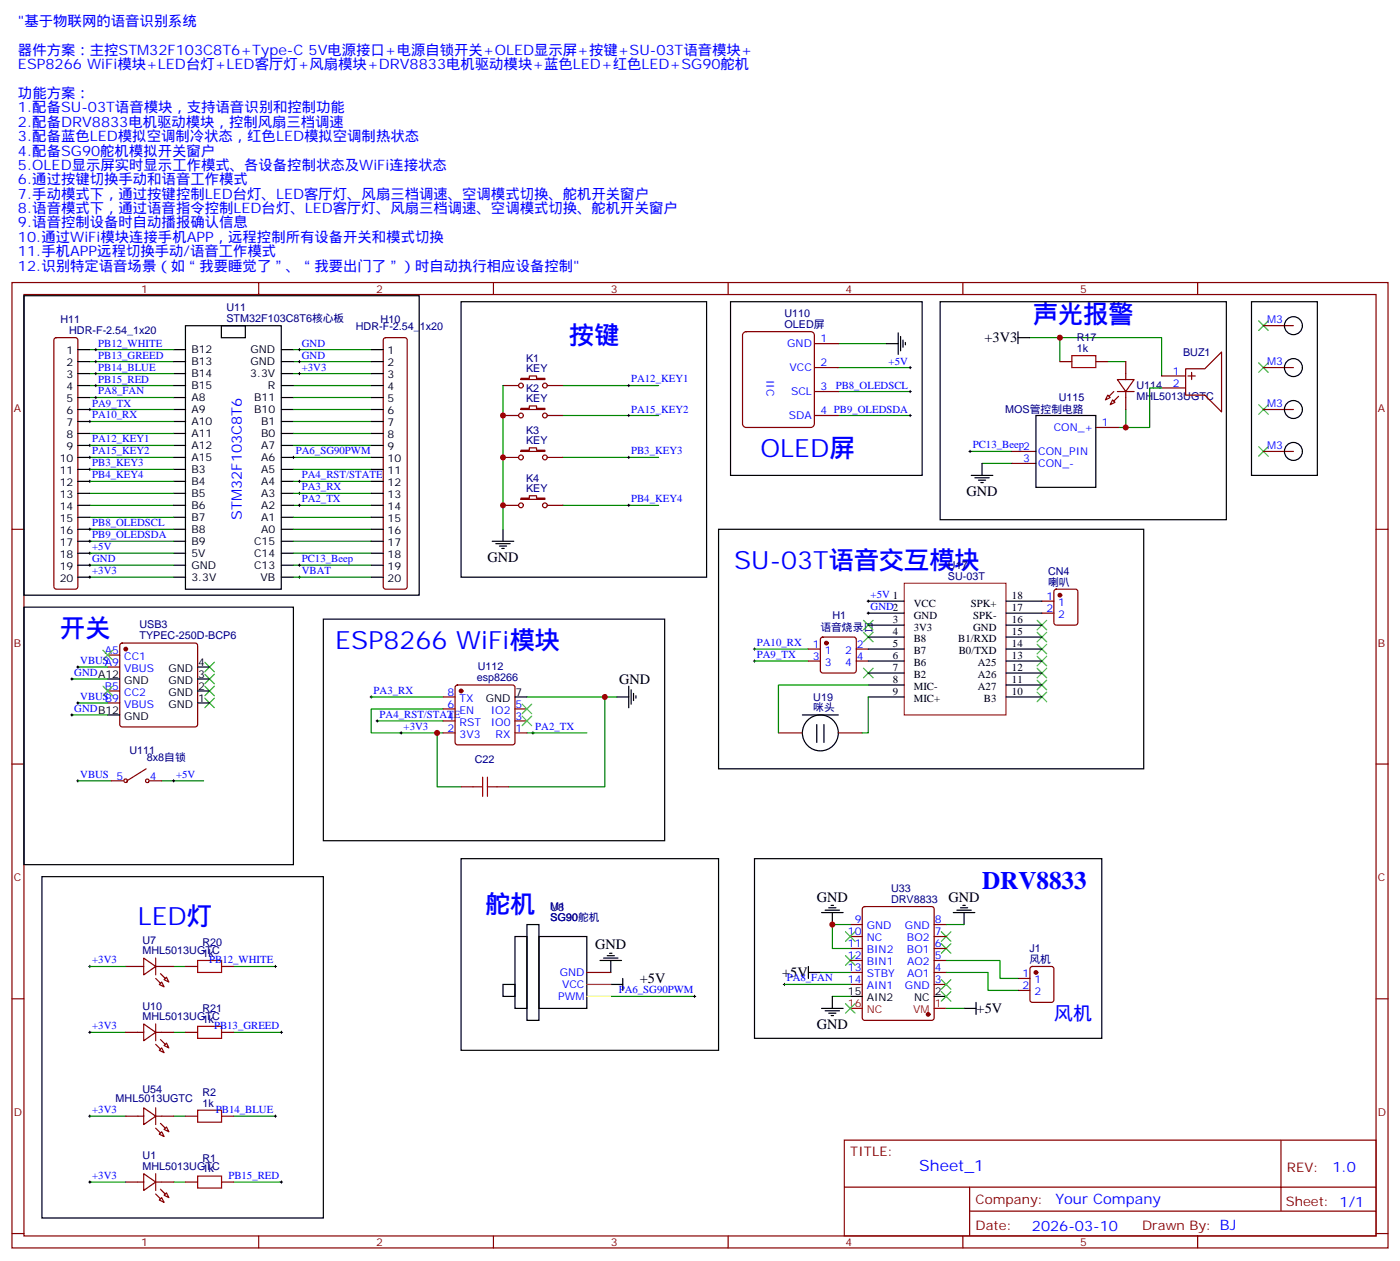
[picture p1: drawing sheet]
<svg xmlns="http://www.w3.org/2000/svg" width="412mm" height="371mm" viewBox="0 0 412 371" stroke-linecap="round" stroke-linejoin="round" font-family="sans-serif">
<g fill="none" stroke="#870000" stroke-width=".35">
<path d="M3.5 83.2h405.4v284.4h-405.4zM7.1 86.7h398.2v277.3h-398.2zM16.1 99.7l.5-.3h5.6l.5 .3 .2 .5v72.6l-.2 .5-.5 .2h-5.6l-.5-.2-.2-.5v-72.6zM76.2 83.2v3.5M113.1 99.7l.5-.3h5.6l.5 .3 .2 .5v72.6l-.2 .5-.5 .2h-5.6l-.5-.2-.2-.5v-72.6zM145.3 83.2v3.5M214.5 83.2v3.5M219 98.1l.8-.4h19l.9 .4 .2 .6v26.1l-.5 .9-.6 .2h-19l-.9-.5-.2-.6v-26.1zM283.6 83.2v3.5M352.8 83.2v3.5M372.2 95.9h8.8M148.2 113.6h4.6"/>
<path d="M153.5 111.4h2.4v-.7h2.1v.7h2.5v.4h-7zM161.2 113.6h4.6M239.9 115.3h7M239.9 108.3h7M239.9 101.2h7M312.2 106.5h3.5M322.8 106.5h3.5M326.3 116.4l.7 .7-1.4 .7zM327.7 117.8l.7 .7-1.4 .7zM329.1 111.8h5l-2.5 3.5zM329.1 115.3h5M331.6 106.5v5.3"/>
<path d="M331.6 115.3v5.3M342.2 110.7h7M342.2 114.3h7M349.2 108.6h5.7l4.9-4.9v17.6l-4.9-4.9h-5.7zM350 110.7h2.1M351 109.7v2.1M372.2 108.3h8.8M148.2 122.4h4.6M148.2 134.7h4.6M153.5 120.3h2.4v-.7h2.1v.7h2.5v.3h-7zM153.5 132.6h2.4v-.7h2.1v.7h2.5v.4h-7zM161.2 122.4h4.6"/>
<path d="M161.2 134.7h4.6M239.9 122.4h7M298.1 136.5h7.1M298.1 133h7.1M322.8 125.9h7M372.2 133h8.8M372.2 120.6h8.8M3.5 155.9h3.6M148.2 148.8h4.6M153.5 146.7h2.4v-.7h2.1v.7h2.5v.4h-7zM161.2 148.8h4.6M405.3 155.9h3.6"/>
<path d="M306.9 177.1h3.5M310.7 173.7l.4-.2h5.7l.6 .5 .1 9.4-.5 .7h-5.9l-.6-.4-.1-9.5zM31.7 192.9h3.6M31.7 196.5h3.6M35.5 189.6l.5-.2h21.5l.5 .2 .2 .5v23.3l-.2 .5-.5 .2h-21.5l-.5-.2-.2-.5v-23.3zM238.1 191.2h3.6M238.1 194.7h3.6M241.9 187.8l.5-.2h9.1l.5 .2 .2 .5v9.2l-.2 .5-.5 .2h-9.1l-.5-.2-.2-.5v-9.2zM252.2 191.2h3.6M252.2 194.7h3.6M306.9 180.6h3.5M31.7 203.5h3.6"/>
<path d="M31.7 207h3.6M130.5 205.3h3.6M130.5 208.8h3.6M130.5 212.3h3.6M130.5 215.9h3.6M134.3 202l.5-.2h16.2l.5 .2 .2 .5v16.2l-.2 .5-.5 .2h-16.2l-.5-.2-.2-.5v-16.2zM151.7 208.8h3.5M151.7 212.3h3.5M151.7 215.9h3.5M229.3 215.9h7.1M246.9 215.9h7.1M3.5 225h3.6"/>
<path d="M32.8 230h3.5M43 226.4l-5.6 3.6M44.1 230h3.5M135.8 231.7h3.5M146.4 231.7h3.5M405.3 225h3.6M250.5 272.3h3.5M250.5 275.8h3.5M250.5 279.4h3.5M254.2 267.2l.5-.2h19.8l.6 .4 .1 32.4-.5 .7h-20l-.6-.4-.1-32.4zM275.2 272.3h3.5M275.2 275.8h3.5"/>
<path d="M275.2 279.4h3.5M3.5 294.2h3.6M37 284.7h5.3M42.3 282.2l3.6 2.5-3.6 2.4zM45.9 284.7h5.3M45.9 282.2v4.9M46.9 289.9l.7-.7 .7 1.5zM49 287.8l.7 1.4-1.4-.7zM54.7 284.7h3.5M65.3 284.7h3.5M172.9 286.4h7M250.5 289.9h3.5"/>
<path d="M250.5 286.4h3.5M250.5 282.9h3.5M275.2 289.9h3.5M275.2 286.4h3.5M275.2 282.9h3.5M299.9 288.2h3.5M299.9 291.7h3.5M303.6 284.9l.5-.2h5.6l.7 .4v9.4l-.4 .7h-5.9l-.7-.4v-9.4zM405.3 294.2h3.6M37 304.1h5.3M42.3 301.6l3.6 2.5-3.6 2.4zM45.9 304.1h5.3"/>
<path d="M45.9 301.6v4.9M46.9 309.4l.7-.8 .7 1.5zM48.3 307.9l.7-.7 .7 1.4zM54.7 304.1h3.5M65.3 304.1h3.5M37 328.8h5.3M42.3 326.3l3.6 2.5-3.6 2.4zM45.9 326.3v4.9M45.9 328.8h5.3M46.9 334l.7-.7 .7 1.5zM48.3 332.6l.7-.7 .7 1.4zM54.7 328.8h3.5"/>
<path d="M65.3 328.8h3.5M248.7 335.8h156.6v28.2h-156.6zM377.3 335.8v20.9M37 348.2h5.3M42.3 345.7l3.6 2.5-3.6 2.4zM45.9 345.7v4.9M45.9 348.2h5.3M46.9 353.4l.7-.7 .7 1.5zM49 351.3l.7 1.4-1.4-.7zM54.7 348.2h3.5M65.3 348.2h3.5M248.7 349.7h156.5"/>
<path d="M285.6 356.7h119.6M285.6 349.7v14.1M3.5 363.3h3.6M76.2 364v3.6M145.3 364v3.6M214.5 364v3.6M283.6 364v3.6M352.8 364v3.6M405.3 363.3h3.6"/>
<circle cx="153.5" cy="113.6" r=".71"/>
<circle cx="160.5" cy="113.6" r=".71"/>
<circle cx="153.5" cy="122.4" r=".71"/>
<circle cx="153.5" cy="134.7" r=".71"/>
<circle cx="160.5" cy="122.4" r=".71"/>
<circle cx="160.5" cy="134.7" r=".71"/>
<circle cx="153.5" cy="148.8" r=".71"/>
<circle cx="160.5" cy="148.8" r=".71"/>
<circle cx="37" cy="230" r=".53"/>
<circle cx="43.4" cy="230" r=".53"/>
</g>
<g fill="none" stroke="#008700" stroke-width=".35">
<path d="M303.4 99.4h8.8v7.1M312.2 99.4h30v11.3M26.5 113.6h24.7M26.5 106.5h24.7M26.5 117.1h24.7M26.5 103h24.7M26.5 110h24.7M86.4 113.6h23M86.4 106.5h23M86.4 117.1h23M86.4 103h23M86.4 110h23"/>
<path d="M148.2 113.6v42.3M165.8 113.6h28.2M246.9 115.3h21.2M246.9 108.3h21.2M246.9 101.2h14.2M326.3 106.5h5.3M342.2 114.3h-3.5v11.6h-8.9M26.5 134.7h24.7M26.5 120.6h24.7M26.5 124.1h24.7M26.5 127.7h24.7M26.5 131.2h24.7"/>
<path d="M26.5 138.3h24.7M86.4 134.7h23M86.4 120.6h23M86.4 124.1h23M86.4 127.7h23M86.4 131.2h23M86.4 138.3h23M165.8 134.7h28.2M165.8 122.4h28.2M246.9 122.4h21.2M285.8 133h12.3M289.3 136.5h8.8"/>
<path d="M331.6 120.6v5.3M26.5 148.8h24.7M26.5 141.8h24.7M26.5 145.3h24.7M26.5 152.4h24.7M26.5 155.9h24.7M26.5 159.4h24.7M86.4 148.8h23M86.4 141.8h23M86.4 145.3h23M86.4 152.4h23M86.4 155.9h23"/>
<path d="M86.4 159.4h23M165.8 148.8h28.2M26.5 162.9h24.7M26.5 166.5h24.7M26.5 170h24.7M86.4 162.9h23M86.4 166.5h23M86.4 170h23M21.2 200h10.5M22.9 196.5h8.8M222.2 194.7h15.9M222.2 191.2h15.9"/>
<path d="M21.2 210.6h10.5M22.9 207h8.8M109.4 205.3h21.1M111.1 212.3h19.4M128.8 215.9v15.8h7M130.5 208.8h-21.1v7.1h21.1M155.2 205.3h26.5M155.2 215.9h17.7M178.2 205.3v26.4h-28.3M255.8 205.3v10.6h-1.8M255.8 201.8h-26.5v14.1M22.9 230h9.9"/>
<path d="M47.6 230h12.4M250.5 272.3h-5.3v7.1h5.3M278.7 272.3h5.3M26.5 284.7h10.5M51.2 284.7h3.5M68.8 284.7h12.3M179.9 293.5h24.7M231.1 289.9h19.4M241.7 286.4h8.8M245.2 293.5h5.3M278.7 282.9h15.9v5.3h5.3M278.7 286.4h12.3v5.3h8.9"/>
<path d="M278.7 297h5.3M26.5 304.1h10.5M51.2 304.1h3.5M68.8 304.1h14.1M26.5 328.8h10.5M51.2 328.8h3.5M68.8 328.8h12.3M26.5 348.2h10.5M51.2 348.2h3.5M68.8 348.2h14.1"/>
</g>
<path d="M315.7 104.7h7.1v3.6h-7.1zM139.3 231.7h2.9M142.2 228.9v5.7M143.6 231.7h2.8M143.6 228.9v5.7M58.2 282.9h7.1v3.5h-7.1zM58.2 302.3h7.1v3.5h-7.1zM58.2 327h7.1v3.5h-7.1zM58.2 346.4h7.1v3.5h-7.1z" fill="none" stroke="#a10000" stroke-width=".35"/>
<g fill="none" stroke="#3c3" stroke-width=".35">
<path d="M370.8 94.5l2.8 2.8M373.6 94.5l-2.8 2.8M370.8 106.9l2.8 2.8M370.8 119.2l2.8 2.8M373.6 106.9l-2.8 2.8M373.6 119.2l-2.8 2.8M370.8 131.6l2.8 2.8M373.6 131.6l-2.8 2.8M30.3 191.5l2.9 2.8M33.2 191.5l-2.9 2.8M60.3 195.1l2.8 2.8M60.3 198.6l2.8 2.8"/>
<path d="M63.1 195.1l-2.8 2.8M63.1 198.6l-2.8 2.8M254.4 182.7l2.8 2.8M254.4 186.2l2.8 2.9M254.4 196.8l2.8 2.8M257.2 182.7l-2.8 2.8M257.2 186.2l-2.8 2.9M257.2 196.8l-2.8 2.8M305.5 196.8l2.8 2.8M305.5 193.3l2.8 2.8M305.5 189.8l2.8 2.8M305.5 186.2l2.8 2.9"/>
<path d="M305.5 182.7l2.8 2.8M308.3 196.8l-2.8 2.8M308.3 193.3l-2.8 2.8M308.3 189.8l-2.8 2.8M308.3 186.2l-2.8 2.9M308.3 182.7l-2.8 2.8M30.3 202.1l2.9 2.8M33.2 202.1l-2.9 2.8M60.3 205.6l2.8 2.9M60.3 202.1l2.8 2.8M63.1 205.6l-2.8 2.9M63.1 202.1l-2.8 2.8"/>
<path d="M153.8 210.9l2.8 2.8M153.8 207.4l2.8 2.8M156.6 210.9l-2.8 2.8M156.6 207.4l-2.8 2.8M305.5 203.9l2.8 2.8M305.5 200.3l2.8 2.9M308.3 203.9l-2.8 2.8M308.3 200.3l-2.8 2.9M249.1 274.4l2.8 2.8M251.9 274.4l-2.8 2.8M277.3 278l2.8 2.8M277.3 274.4l2.8 2.8"/>
<path d="M280.1 278l-2.8 2.8M280.1 274.4l-2.8 2.8M249.1 281.5l2.8 2.8M249.1 295.6l2.8 2.8M251.9 281.5l-2.8 2.8M251.9 295.6l-2.8 2.8M277.3 292.1l2.8 2.8M277.3 288.5l2.8 2.9M280.1 292.1l-2.8 2.8M280.1 288.5l-2.8 2.9"/>
</g>
<g fill="none" stroke="#000" stroke-width=".35">
<path d="M7.1 87.1h116.4v88.2h-116.4zM54.6 95.9h28.2v77.6h-28.2zM65.2 95.9h7.1v3.6h-7.1zM135.8 88.9h72.3v81.1h-72.3zM215.2 88.9h56.4v51.1h-56.4zM264.6 98v6.4M265.3 99.1v4.2M276.9 88.9h84.3v64.2h-84.3zM299.9 99.4h3.5M299.9 97.7v3.5M368.7 88.9h19.4v51.1h-19.4zM22.9 117.1h3.6"/>
<path d="M22.9 113.6h3.6M22.9 110h3.6M22.9 106.5h3.6M22.9 103h3.6M51.2 117.1h3.5M51.2 113.6h3.5M51.2 110h3.5M51.2 106.5h3.5M51.2 103h3.5M82.9 117.1h3.5M82.9 113.6h3.5M82.9 110h3.5"/>
<path d="M82.9 106.5h3.5M82.9 103h3.5M109.4 117.1h3.5M109.4 113.6h3.5M109.4 110h3.5M109.4 106.5h3.5M109.4 103h3.5M261.1 101.2h3.5M266 100.2v2.1M266.7 100.9v.7M22.9 138.3h3.6M22.9 134.7h3.6"/>
<path d="M22.9 131.2h3.6M22.9 127.7h3.6M22.9 124.1h3.6M22.9 120.6h3.6M51.2 138.3h3.5M51.2 134.7h3.5M51.2 131.2h3.5M51.2 127.7h3.5M51.2 124.1h3.5M51.2 120.6h3.5M82.9 138.3h3.5M82.9 134.7h3.5"/>
<path d="M82.9 131.2h3.5M82.9 127.7h3.5M82.9 124.1h3.5M82.9 120.6h3.5M109.4 138.3h3.5M109.4 134.7h3.5M109.4 131.2h3.5M109.4 127.7h3.5M109.4 124.1h3.5M109.4 120.6h3.5M289.3 136.5v3.5M305.2 122.4h17.6v21.1h-17.6z"/>
<path d="M22.9 159.4h3.6M22.9 155.9h3.6M22.9 152.4h3.6M22.9 148.8h3.6M22.9 145.3h3.6M22.9 141.8h3.6M51.2 159.4h3.5M51.2 155.9h3.5M51.2 152.4h3.5M51.2 148.8h3.5M51.2 145.3h3.5M51.2 141.8h3.5"/>
<path d="M82.9 159.4h3.5M82.9 155.9h3.5M82.9 152.4h3.5M82.9 148.8h3.5M82.9 145.3h3.5M82.9 141.8h3.5M109.4 159.4h3.5M109.4 155.9h3.5M109.4 152.4h3.5M109.4 148.8h3.5M109.4 145.3h3.5M109.4 141.8h3.5"/>
<path d="M145 159.4h6.3M148.2 155.9v3.5M211.7 155.9h125.2v70.5h-125.2zM286.1 140h6.4M287.2 140.7h4.2M288.2 141.4h2.1M288.9 142.1h.7M7.1 178.8h79.3v75.9h-79.3zM22.9 170h3.6M22.9 166.5h3.6M22.9 162.9h3.6M51.2 170h3.5"/>
<path d="M51.2 166.5h3.5M51.2 162.9h3.5M82.9 170h3.5M82.9 166.5h3.5M82.9 162.9h3.5M109.4 170h3.5M109.4 166.5h3.5M109.4 162.9h3.5M146 160.1h4.3M147.1 160.8h2.1M147.8 161.5h.7M255.8 177.1h10.5"/>
<path d="M296.3 177.1h10.6M31.7 200h3.6M58.2 200h3.5M58.2 196.5h3.5M95.2 182.4h100.6v65.2h-100.6zM255.8 180.6h10.5M255.8 184.1h10.5M255.8 187.6h10.5M255.8 191.2h10.5M255.8 194.7h10.5M255.8 198.2h10.5M296.3 180.6h10.6"/>
<path d="M296.3 184.1h10.6M296.3 187.6h10.6M296.3 191.2h10.6M296.3 194.7h10.6M296.3 198.2h10.6M31.7 210.6h3.6M58.2 207h3.5M58.2 203.5h3.5M151.7 205.3h3.5M181.7 205.3h3.5M185.2 202.1v6.4M185.9 203.2v4.2"/>
<path d="M186.6 204.2v2.1M187.3 204.9v.7M236.4 210.6h10.5M240.6 213.4v5.3M242.7 213.4v5.3M255.8 205.3h10.5M255.8 201.8h10.5M296.3 205.3h10.6M296.3 201.8h10.6M12.3 258.2h82.9v100.5h-82.9zM135.8 252.9h75.9v56.5h-75.9zM222.2 252.9h102.4v52.9h-102.4z"/>
<path d="M151.7 275.8h3.5v21.2h-3.5zM155.2 272.3h3.5v28.2h-3.5zM158.7 275.8h14.2v21.2h-14.2zM242 268.8h6.4M243.1 268.1h4.2M244.1 267.4h2.1M244.8 266.7h.7M245.2 268.8v3.5M280.8 268.8h6.4M281.9 268.1h4.2M282.9 267.4h2.1M283.6 266.7h.7"/>
<path d="M284 268.8v3.5M148.2 289.9h3.5v3.6h-3.5zM176.7 282.9h6.4M177.8 282.2h4.2M178.9 281.5h2.1M179.6 280.8h.7M179.9 282.9v3.5M179.9 289.9h3.5M183.4 288.2v3.5M238.1 286.4h3.6M238.1 284.7v3.5M242 297h6.4"/>
<path d="M243.1 297.7h4.2M244.1 298.4h2.1M244.8 299.1h.7M245.2 293.5v3.5M250.5 293.5h3.5M275.2 293.5h3.5M284 297h3.5M287.5 295.2v3.6"/>
<circle cx="381" cy="95.9" r="2.65"/>
<circle cx="381" cy="108.3" r="2.65"/>
<circle cx="381" cy="133" r="2.65"/>
<circle cx="381" cy="120.6" r="2.65"/>
<circle cx="241.7" cy="215.9" r="5.3"/>
</g>
<g fill="#870000" stroke="#870000" stroke-width=".35">
<path d="M329.5 116.7l-1.4 1.4z"/>
<path d="M328.1 115.3l-1.4 1.4z"/>
<path d="M47.3 286.8l1.4 1.4z"/>
<path d="M45.9 288.2l1.4 1.4z"/>
<path d="M47.3 306.2l1.4 1.4z"/>
<path d="M45.9 307.6l1.4 1.4z"/>
<path d="M47.3 330.9l1.4 1.4z"/>
<path d="M45.9 332.3l1.4 1.4z"/>
<path d="M47.3 350.3l1.4 1.4z"/>
<path d="M45.9 351.7l1.4 1.4z"/>
<circle cx="135.8" cy="203.5" r=".53"/>
<circle cx="37" cy="191.2" r=".53"/>
<circle cx="312.2" cy="175.3" r=".53"/>
<circle cx="243.4" cy="189.4" r=".53"/>
<circle cx="305.2" cy="286.4" r=".53"/>
<circle cx="273.4" cy="298.8" r=".53"/>
</g>
<g fill="none" stroke="#000" stroke-width=".29">
<path d="M27.9 103h.7M27.9 106.5h.7M27.9 110h.7M27.9 113.6h.7M27.9 117.1h.7M28.2 102.6v.7M28.2 106.2v.7M28.2 109.7v.7M28.2 113.2v.7M28.2 116.7v.7M87.8 103h.7M87.8 106.5h.7"/>
<path d="M87.8 110h.7M88.2 102.6v.7M88.2 106.2v.7M88.2 109.7v.7M184.9 113.6h.7M185.2 113.2v.7M267.8 115.3h.7M267.8 108.3h.7M268.1 107.9v.7M268.1 115v.7M26.1 138.3h.7M26.1 134.7h.7"/>
<path d="M26.1 131.2h.7M26.1 124.1h.7M26.1 120.6h.7M26.5 120.3v.7M26.5 123.8v.7M26.5 130.8v.8M26.5 134.4v.7M26.5 137.9v.7M86.1 134.7h.7M86.4 134.4v.7M184.9 134.7h.7M184.9 122.4h.7"/>
<path d="M185.2 122v.7M185.2 134.4v.7M267.8 122.4h.7M268.1 122v.7M285.4 133h.7M285.8 132.6v.7M26.1 141.8h.7M26.1 159.4h.7M26.1 155.9h.7M26.5 141.4v.7M26.5 155.5v.7M26.5 159.1v.7"/>
<path d="M87.8 141.8h.7M87.8 145.3h.7M87.8 148.8h.7M88.2 141.4v.7M88.2 145v.7M88.2 148.5v.7M184.9 148.8h.7M185.2 148.5v.7M26.1 162.9h.7M26.1 170h.7M26.1 166.5h.7M26.5 162.6v.7"/>
<path d="M26.5 166.1v.7M26.5 169.7v.7M87.8 170h.7M87.8 166.5h.7M88.2 166.1v.7M88.2 169.7v.7M255.4 177.1h.7M255.8 176.7v.7M20.8 200h.7M21.2 199.6v.7M22.6 196.5h.7M22.9 196.1v.7"/>
<path d="M221.9 194.7h.7M221.9 191.2h.7M222.2 190.8v.7M222.2 194.3v.8M255.4 180.6h.7M255.8 180.2v.7M20.8 210.6h.7M21.2 210.2v.7M22.6 207h.7M22.9 206.7v.7M109 205.3h.7M109.4 204.9v.7"/>
<path d="M110.8 212.3h.7M111.1 212v.7M117.8 215.9h.7M118.2 215.5v.7M156.6 215.9h.7M157 215.5v.7M22.6 230h.7M22.9 229.6v.7M50.8 230h.7M51.2 229.6v.7M26.1 284.7h.7M26.5 284.3v.7"/>
<path d="M80.8 284.7h.7M81.1 284.3v.7M204.3 293.5h.7M204.6 293.1v.7M230.7 289.9h.7M231.1 289.6v.7M26.1 304.1h.7M26.5 303.7v.7M82.5 304.1h.8M82.9 303.7v.7M26.1 328.8h.7M26.5 328.4v.7"/>
<path d="M80.8 328.8h.7M81.1 328.4v.7M26.1 348.2h.7M26.5 347.8v.7M82.5 348.2h.8M82.9 347.8v.7"/>
</g>
<path d="M266.3 171.8h30v38.8h-30z" fill="none" stroke="#800000" stroke-width=".29"/>
<path d="M250.5 297h3.5M275.2 297h3.5" fill="none" stroke="#f00" stroke-width=".35"/>
<path d="M172.9 293.5h7" fill="none" stroke="#ff0" stroke-width=".35"/>
<path d="M172.9 289.9h7" fill="none" stroke="#f60" stroke-width=".35"/>
<g fill="#c00">
<circle cx="312.2" cy="99.4" r=".88"/>
<circle cx="178.2" cy="205.3" r=".88"/>
<circle cx="331.6" cy="125.9" r=".88"/>
<circle cx="148.2" cy="148.8" r=".88"/>
<circle cx="148.2" cy="134.7" r=".88"/>
<circle cx="148.2" cy="122.4" r=".88"/>
<circle cx="128.8" cy="215.9" r=".88"/>
<circle cx="245.2" cy="272.3" r=".88"/>
</g>
<g font-size="7.4" fill="#00f">
<text x="304.2" y="95">声光报警</text>
<text x="167.6" y="101.2">按键</text>
<text x="224" y="134.7">OLED屏</text>
<text x="216.3" y="167.5">SU-03T语音交互模块</text>
<text x="17.6" y="187.6">开关</text>
<text x="98.8" y="191.2">ESP8266 WiFi模块</text>
<text x="289.3" y="261.7">DRV8833</text>
<text x="142.9" y="268.8">舵机</text>
<text x="40.6" y="272.3">LED灯</text>
</g>
<text font-size="5.6" fill="#00f" x="310.4" y="300.5">风机</text>
<text font-size="4.6" fill="#00f" x="270.8" y="344.8">Sheet_1</text>
<g font-size="4.2" fill="#00f">
<text x="5.3" y="7.7">&quot;基于物联网的语音识别系统</text>
<text x="5.3" y="16.2">器件方案：主控STM32F103C8T6+Type-C 5V电源接口+电源自锁开关+OLED显示屏+按键+SU-03T语音模块+</text>
<text x="5.3" y="20.4">ESP8266 WiFi模块+LED台灯+LED客厅灯+风扇模块+DRV8833电机驱动模块+蓝色LED+红色LED+SG90舵机</text>
<text x="5.3" y="28.9">功能方案：</text>
<text x="5.3" y="33.1">1.配备SU-03T语音模块，支持语音识别和控制功能</text>
<text x="5.3" y="37.4">2.配备DRV8833电机驱动模块，控制风扇三档调速</text>
<text x="5.3" y="41.6">3.配备蓝色LED模拟空调制冷状态，红色LED模拟空调制热状态</text>
<text x="5.3" y="45.8">4.配备SG90舵机模拟开关窗户</text>
<text x="5.3" y="50.1">5.OLED显示屏实时显示工作模式、各设备控制状态及WiFi连接状态</text>
<text x="5.3" y="54.3">6.通过按键切换手动和语音工作模式</text>
<text x="5.3" y="58.5">7.手动模式下，通过按键控制LED台灯、LED客厅灯、风扇三档调速、空调模式切换、舵机开关窗户</text>
<text x="5.3" y="62.8">8.语音模式下，通过语音指令控制LED台灯、LED客厅灯、风扇三档调速、空调模式切换、舵机开关窗户</text>
<text x="5.3" y="67">9.语音控制设备时自动播报确认信息</text>
<text x="5.3" y="71.2">10.通过WiFi模块连接手机APP，远程控制所有设备开关和模式切换</text>
<text x="5.3" y="75.5">11.手机APP远程切换手动/语音工作模式</text>
<text x="5.3" y="79.7">12.识别特定语音场景（如“我要睡觉了”、“我要出门了”）时自动执行相应设备控制&quot;</text>
<text x="71.3" y="153.1" transform="rotate(-90 71.3 153.1)">STM32F103C8T6</text>
<text x="392.5" y="345.1">1.0</text>
<text x="310.9" y="354.6">Your Company</text>
<text x="304" y="362.4">2026-03-10</text>
</g>
<g font-size="4.2">
<text x="290" y="100.9">+3V3</text>
<text x="284.7" y="146.1">GND</text>
<text x="143.6" y="165.5">GND</text>
<text x="182.4" y="201.4">GND</text>
<text x="240.6" y="265.6">GND</text>
<text x="279.4" y="265.6">GND</text>
<text x="175.3" y="279.7">GND</text>
<text x="230.4" y="287.8">+5V</text>
<text x="188.5" y="289.6">+5V</text>
<text x="287.7" y="298.4">+5V</text>
<text x="240.6" y="303.1">GND</text>
</g>
<g font-size="3.9" fill="#800">
<text x="250.5" y="340.4">TITLE:</text>
<text x="379.1" y="345.1">REV:</text>
<text x="287.4" y="354.6">Company:</text>
<text x="378.7" y="355.2">Sheet: 1/1</text>
<text x="287.4" y="362.3">Date:</text>
<text x="336.4" y="362.4">Drawn By: BJ</text>
</g>
<g font-size="3.2" fill="#800">
<text x="41.6" y="86.2">1</text>
<text x="110.8" y="86.2">2</text>
<text x="179.9" y="86.2">3</text>
<text x="249.1" y="86.2">4</text>
<text x="318.2" y="86.2">5</text>
<text x="4.1" y="121.3">A</text>
<text x="405.9" y="121.3">A</text>
<text x="4.1" y="190.5">B</text>
<text x="405.9" y="190.5">B</text>
<text x="4.1" y="259.6">C</text>
<text x="405.9" y="259.6">C</text>
<text x="4.1" y="328.8">D</text>
<text x="405.9" y="328.8">D</text>
<text x="41.6" y="367">1</text>
<text x="110.8" y="367">2</text>
<text x="179.9" y="367">3</text>
<text x="249.1" y="367">4</text>
<text x="318.2" y="367">5</text>
</g>
<g font-size="3.2" fill="#000080">
<text x="17.8" y="95.3">H11</text>
<text x="66.7" y="94.9">STM32F103C8T6核心板</text>
<text x="66.7" y="91.7">U11</text>
<text x="112.1" y="95.1">H10</text>
<text x="231.1" y="93.4">U110</text>
<text x="20.4" y="98.4">HDR-F-2.54_1x20</text>
<text x="104.8" y="97.1">HDR-F-2.54_1x20</text>
<text x="231.1" y="96.6">OLED屏</text>
<text x="317.2" y="100.5">R17</text>
<text x="155" y="106.5">K1</text>
<text x="317.2" y="103.7">1k</text>
<text x="348.5" y="105">BUZ1</text>
<text x="155" y="109.7">KEY</text>
<text x="155" y="118.5">KEY</text>
<text x="155" y="115.4">K2</text>
<text x="311.9" y="118">U115</text>
<text x="334.8" y="117.8">MHL5013UGTC</text>
<text x="334.8" y="114.7">U114</text>
<text x="296.1" y="121.7">MOS管控制电路</text>
<text x="155" y="130.8">KEY</text>
<text x="155" y="127.7">K3</text>
<text x="155" y="141.8">K4</text>
<text x="155" y="145">KEY</text>
<text x="279.2" y="167.6">U17</text>
<text x="279.2" y="170.7">SU-03T</text>
<text x="308.7" y="172.5">喇叭</text>
<text x="308.7" y="169.3">CN4</text>
<text x="41.1" y="185">USB3</text>
<text x="241.7" y="185.9">语音烧录口</text>
<text x="245.2" y="182.4">H1</text>
<text x="41.1" y="188.1">TYPEC-250D-BCP6</text>
<text x="140.8" y="197.5">U112</text>
<text x="140.5" y="200.6">esp8266</text>
<text x="239.6" y="209.5">咪头</text>
<text x="239.6" y="206.3">U19</text>
<text x="38.1" y="222.1">U111</text>
<text x="43.3" y="224.2">8x8自锁</text>
<text x="139.8" y="224.8">C22</text>
<text x="262.5" y="262.8">U33</text>
<text x="162.1" y="268">M1</text>
<text x="162.2" y="268.3">U8</text>
<text x="262.5" y="266">DRV8833</text>
<text x="162.2" y="271.3">SG90舵机</text>
<text x="42" y="281.1">MHL5013UGTC</text>
<text x="42" y="278">U7</text>
<text x="59.6" y="281.8">1k</text>
<text x="59.6" y="278.6">R20</text>
<text x="303.2" y="280.5">J1</text>
<text x="303.2" y="283.6">风机</text>
<text x="42" y="297.4">U10</text>
<text x="59.6" y="298">R21</text>
<text x="42" y="300.5">MHL5013UGTC</text>
<text x="59.6" y="301.2">1k</text>
<text x="42" y="322.1">U54</text>
<text x="59.6" y="322.7">R2</text>
<text x="34.1" y="324.6">MHL5013UGTC</text>
<text x="59.6" y="325.9">1k</text>
<text x="42" y="341.5">U1</text>
<text x="42" y="344.6">MHL5013UGTC</text>
<text x="59.6" y="345.3">1k</text>
<text x="59.6" y="342.1">R1</text>
</g>
<g font-size="3.2" fill="#00f">
<text x="373.2" y="95.2">M3</text>
<text x="241.7" y="100.9">1</text>
<text x="28.9" y="102.1">PB12_WHITE</text>
<text x="28.9" y="105.6">PB13_GREED</text>
<text x="88.9" y="102.1">GND</text>
<text x="88.9" y="105.6">GND</text>
<text x="231.9" y="102.3">GND</text>
<text x="241.7" y="107.9">2</text>
<text x="261.8" y="107.4">+5V</text>
<text x="373.2" y="107.6">M3</text>
<text x="28.9" y="112.7">PB15_RED</text>
<text x="28.9" y="109.1">PB14_BLUE</text>
<text x="88.9" y="109.1">+3V3</text>
<text x="185.9" y="112.6">PA12_KEY1</text>
<text x="225.8" y="111.8" transform="rotate(90 225.8 111.8)">IIC</text>
<text x="232.6" y="109.3">VCC</text>
<text x="345.5" y="113.9">2</text>
<text x="345.5" y="110.4">1</text>
<text x="27.2" y="119.7">PA9_TX</text>
<text x="28.9" y="116.1">PA8_FAN</text>
<text x="233" y="116.4">SCL</text>
<text x="241.7" y="115">3 PB8_OLEDSCL</text>
<text x="373.2" y="119.9">M3</text>
<text x="27.2" y="123.3">PA10_RX</text>
<text x="185.9" y="121.5">PA15_KEY2</text>
<text x="232.4" y="123.4">SDA</text>
<text x="241.7" y="122">4 PB9_OLEDSDA</text>
<text x="324.6" y="125.6">1</text>
<text x="27.2" y="130.2">PA12_KEY1</text>
<text x="310.4" y="127">CON_+</text>
<text x="27.2" y="137.4">PB3_KEY3</text>
<text x="27.2" y="133.8">PA15_KEY2</text>
<text x="87.1" y="133.8">PA6_SG90PWM</text>
<text x="185.9" y="133.8">PB3_KEY3</text>
<text x="286.6" y="132">PC13_Beep2</text>
<text x="301.4" y="136.1">3</text>
<text x="305.9" y="137.5">CON_-</text>
<text x="305.9" y="134">CON_PIN</text>
<text x="373.2" y="132.3">M3</text>
<text x="27.2" y="140.9">PB4_KEY4</text>
<text x="88.9" y="140.8">PA4_RST/STATE</text>
<text x="88.9" y="144.3">PA3_RX</text>
<text x="88.9" y="147.9">PA2_TX</text>
<text x="185.9" y="148">PB4_KEY4</text>
<text x="27.2" y="155">PB8_OLEDSCL</text>
<text x="27.2" y="158.5">PB9_OLEDSDA</text>
<text x="27.2" y="162.1">+5V</text>
<text x="27.2" y="165.6">GND</text>
<text x="88.9" y="165.6">PC13_Beep</text>
<text x="27.2" y="169.1">+3V3</text>
<text x="88.9" y="169.1">VBAT</text>
<text x="256.5" y="179.7">GND2</text>
<text x="256.5" y="176.2">+5V 1</text>
<text x="308.3" y="176.7">1</text>
<text x="311.7" y="178.5">1</text>
<text x="308.3" y="180.2">2</text>
<text x="311.7" y="182">2</text>
<text x="223" y="190.3">PA10_RX</text>
<text x="239.5" y="190.8">1</text>
<text x="252.4" y="190.8">2</text>
<text x="23.6" y="195.6">VBUSA9</text>
<text x="30.9" y="192.6">A5</text>
<text x="36.6" y="194.3">CC1</text>
<text x="36.6" y="197.9">VBUS</text>
<text x="223" y="193.8">PA9_TX</text>
<text x="239.5" y="194.3">3</text>
<text x="243" y="192.6">1</text>
<text x="243" y="196.1">3</text>
<text x="248.9" y="196.1">4</text>
<text x="248.9" y="192.6">2</text>
<text x="252.4" y="194.3">4</text>
<text x="21.9" y="199.1">GNDA12</text>
<text x="30.9" y="203.2">B5</text>
<text x="21.9" y="209.7">GNDB12</text>
<text x="23.6" y="206.2">VBUSB9</text>
<text x="36.6" y="204.9">CC2</text>
<text x="36.6" y="208.5">VBUS</text>
<text x="110.1" y="204.3">PA3_RX</text>
<text x="131.9" y="204.9">8</text>
<text x="131.9" y="208.5">6</text>
<text x="135.4" y="206.7">TX</text>
<text x="151.9" y="208.5">5</text>
<text x="111.8" y="211.4">PA4_RST/STATE</text>
<text x="118.9" y="215">+3V3</text>
<text x="131.9" y="212">4</text>
<text x="131.9" y="215.5">2</text>
<text x="135.4" y="210.2">EN</text>
<text x="135.4" y="213.7">RST</text>
<text x="144.5" y="213.7">IO0</text>
<text x="144.5" y="210.2">IO2</text>
<text x="151.9" y="215.5">1</text>
<text x="151.9" y="212">3</text>
<text x="157.7" y="214.9">PA2_TX</text>
<text x="135.4" y="217.3">3V3</text>
<text x="146" y="217.3">RX</text>
<text x="23.6" y="229.1">VBUS 5</text>
<text x="44.1" y="229.6">4</text>
<text x="51.9" y="229.1">+5V</text>
<text x="249.8" y="275.5">10</text>
<text x="251.8" y="272">9</text>
<text x="255.3" y="273.7">GND</text>
<text x="266.6" y="273.7">GND</text>
<text x="275.3" y="272">8</text>
<text x="275.3" y="275.5">7</text>
<text x="249.8" y="279">11</text>
<text x="255.3" y="280.8">BIN2</text>
<text x="255.3" y="277.2">NC</text>
<text x="267.2" y="277.2">BO2</text>
<text x="267.2" y="280.8">BO1</text>
<text x="275.3" y="279">6</text>
<text x="27.2" y="283.8">+3V3</text>
<text x="61.6" y="283.8">PB12_WHITE</text>
<text x="164.9" y="287.5">GND</text>
<text x="249.8" y="282.5">12</text>
<text x="249.8" y="286.1">13</text>
<text x="255.3" y="284.3">BIN1</text>
<text x="255.3" y="287.8">STBY</text>
<text x="267.2" y="287.8">AO1</text>
<text x="267.2" y="284.3">AO2</text>
<text x="275.3" y="286.1">4</text>
<text x="275.3" y="282.5">5</text>
<text x="301.2" y="287.8">1</text>
<text x="165.6" y="291">VCC</text>
<text x="182.3" y="292.6">PA6_SG90PWM</text>
<text x="231.7" y="289">PA8_FAN</text>
<text x="249.8" y="289.6">14</text>
<text x="255.3" y="291.4">AIN1</text>
<text x="266.6" y="291.4">GND</text>
<text x="275.3" y="289.6">3</text>
<text x="301.2" y="291.4">2</text>
<text x="304.7" y="289.6">1</text>
<text x="304.7" y="293.1">2</text>
<text x="164.4" y="294.5">PWM</text>
<text x="27.2" y="303.2">+3V3</text>
<text x="63.1" y="303.2">PB13_GREED</text>
<text x="27.2" y="327.9">+3V3</text>
<text x="63.6" y="327.9">PB14_BLUE</text>
<text x="27.2" y="347.3">+3V3</text>
<text x="67.3" y="347.3">PB15_RED</text>
</g>
<g font-size="3.2">
<text x="19.6" y="104.4">1</text>
<text x="19.6" y="107.9">2</text>
<text x="56.4" y="107.6">B13</text>
<text x="56.4" y="104.1">B12</text>
<text x="73.8" y="107.6">GND</text>
<text x="73.8" y="104.1">GND</text>
<text x="114.2" y="104.4">1</text>
<text x="114.2" y="107.9">2</text>
<text x="19.6" y="111.4">3</text>
<text x="56.4" y="111.1">B14</text>
<text x="73.7" y="111.1">3.3V</text>
<text x="114.2" y="111.4">3</text>
<text x="19.6" y="115">4</text>
<text x="19.6" y="118.5">5</text>
<text x="56.4" y="118.2">A8</text>
<text x="56.4" y="114.6">B15</text>
<text x="74.9" y="118.2">B11</text>
<text x="78.9" y="114.6">R</text>
<text x="114.2" y="115">4</text>
<text x="114.2" y="118.5">5</text>
<text x="19.6" y="122">6</text>
<text x="19.6" y="125.6">7</text>
<text x="56.4" y="125.2">A10</text>
<text x="56.4" y="121.7">A9</text>
<text x="74.9" y="121.7">B10</text>
<text x="76.9" y="125.2">B1</text>
<text x="114.2" y="122">6</text>
<text x="114.2" y="125.6">7</text>
<text x="19.6" y="129.1">8</text>
<text x="56.4" y="128.7">A11</text>
<text x="76.9" y="128.7">B0</text>
<text x="114.2" y="129.1">8</text>
<text x="17.6" y="136.1">10</text>
<text x="19.6" y="132.6">9</text>
<text x="56.4" y="135.8">A15</text>
<text x="56.4" y="132.3">A12</text>
<text x="76.9" y="135.8">A6</text>
<text x="76.9" y="132.3">A7</text>
<text x="114.2" y="132.6">9</text>
<text x="114.2" y="136.1">10</text>
<text x="17.6" y="139.7">11</text>
<text x="17.6" y="143.2">12</text>
<text x="56.4" y="142.9">B4</text>
<text x="56.4" y="139.3">B3</text>
<text x="76.9" y="142.9">A4</text>
<text x="76.9" y="139.3">A5</text>
<text x="114.2" y="139.7">11</text>
<text x="114.2" y="143.2">12</text>
<text x="17.6" y="146.7">13</text>
<text x="56.4" y="149.9">B6</text>
<text x="56.4" y="146.4">B5</text>
<text x="76.9" y="149.9">A2</text>
<text x="76.9" y="146.4">A3</text>
<text x="114.2" y="146.7">13</text>
<text x="17.6" y="150.2">14</text>
<text x="17.6" y="153.8">15</text>
<text x="56.4" y="153.4">B7</text>
<text x="76.9" y="153.4">A1</text>
<text x="114.2" y="150.2">14</text>
<text x="114.2" y="153.8">15</text>
<text x="17.6" y="157.3">16</text>
<text x="17.6" y="160.8">17</text>
<text x="56.4" y="160.5">B9</text>
<text x="56.4" y="157">B8</text>
<text x="74.8" y="160.5">C15</text>
<text x="76.9" y="157">A0</text>
<text x="114.2" y="157.3">16</text>
<text x="114.2" y="160.8">17</text>
<text x="17.6" y="164.4">18</text>
<text x="17.6" y="167.9">19</text>
<text x="56.4" y="167.6">GND</text>
<text x="56.4" y="164">5V</text>
<text x="74.8" y="167.6">C13</text>
<text x="74.8" y="164">C14</text>
<text x="114.2" y="164.4">18</text>
<text x="114.2" y="167.9">19</text>
<text x="17.6" y="171.4">20</text>
<text x="56.4" y="171.1">3.3V</text>
<text x="76.7" y="171.1">VB</text>
<text x="114.2" y="171.4">20</text>
<text x="269.2" y="178.6">VCC</text>
<text x="286" y="178.6">SPK+</text>
<text x="298.1" y="179.9">17</text>
<text x="298.1" y="176.4">18</text>
<text x="263" y="183.4">3</text>
<text x="269.2" y="182.2">GND</text>
<text x="269.2" y="185.7">3V3</text>
<text x="286.7" y="185.7">GND</text>
<text x="286.7" y="182.2">SPK-</text>
<text x="298.1" y="183.4">16</text>
<text x="263" y="186.9">4</text>
<text x="263" y="190.5">5</text>
<text x="269.2" y="189.2">B8</text>
<text x="282.3" y="189.2">B1/RXD</text>
<text x="298.1" y="190.5">14</text>
<text x="298.1" y="186.9">15</text>
<text x="49.6" y="197.9">GND</text>
<text x="58.4" y="196.1">4</text>
<text x="263" y="194">6</text>
<text x="263" y="197.5">7</text>
<text x="269.2" y="192.8">B7</text>
<text x="269.2" y="196.3">B6</text>
<text x="282.4" y="192.8">B0/TXD</text>
<text x="288.1" y="196.3">A25</text>
<text x="298.1" y="197.5">12</text>
<text x="298.1" y="194">13</text>
<text x="36.6" y="201.4">GND</text>
<text x="49.6" y="201.4">GND</text>
<text x="58.4" y="203.2">2</text>
<text x="58.4" y="199.6">3</text>
<text x="263" y="201">8</text>
<text x="269.2" y="199.8">B2</text>
<text x="269.2" y="203.3">MIC-</text>
<text x="288.1" y="203.3">A27</text>
<text x="288.1" y="199.8">A26</text>
<text x="298.1" y="201">11</text>
<text x="49.6" y="208.5">GND</text>
<text x="49.6" y="204.9">GND</text>
<text x="58.4" y="206.7">1</text>
<text x="143.1" y="206.7">GND</text>
<text x="151.9" y="204.9">7</text>
<text x="263" y="204.6">9</text>
<text x="269.2" y="206.9">MIC+</text>
<text x="289.8" y="206.9">B3</text>
<text x="298.1" y="204.6">10</text>
<text x="36.6" y="212">GND</text>
<text x="249.8" y="293.1">15</text>
<text x="275.3" y="293.1">2</text>
<text x="255.3" y="294.9">AIN2</text>
<text x="269.3" y="294.9">NC</text>
</g>
<g font-size="3.2" fill="#f00">
<text x="249.8" y="296.7">16</text>
<text x="255.3" y="298.4">NC</text>
<text x="269" y="298.4">VM</text>
<text x="275.3" y="296.7">1</text>
</g>
</svg>
